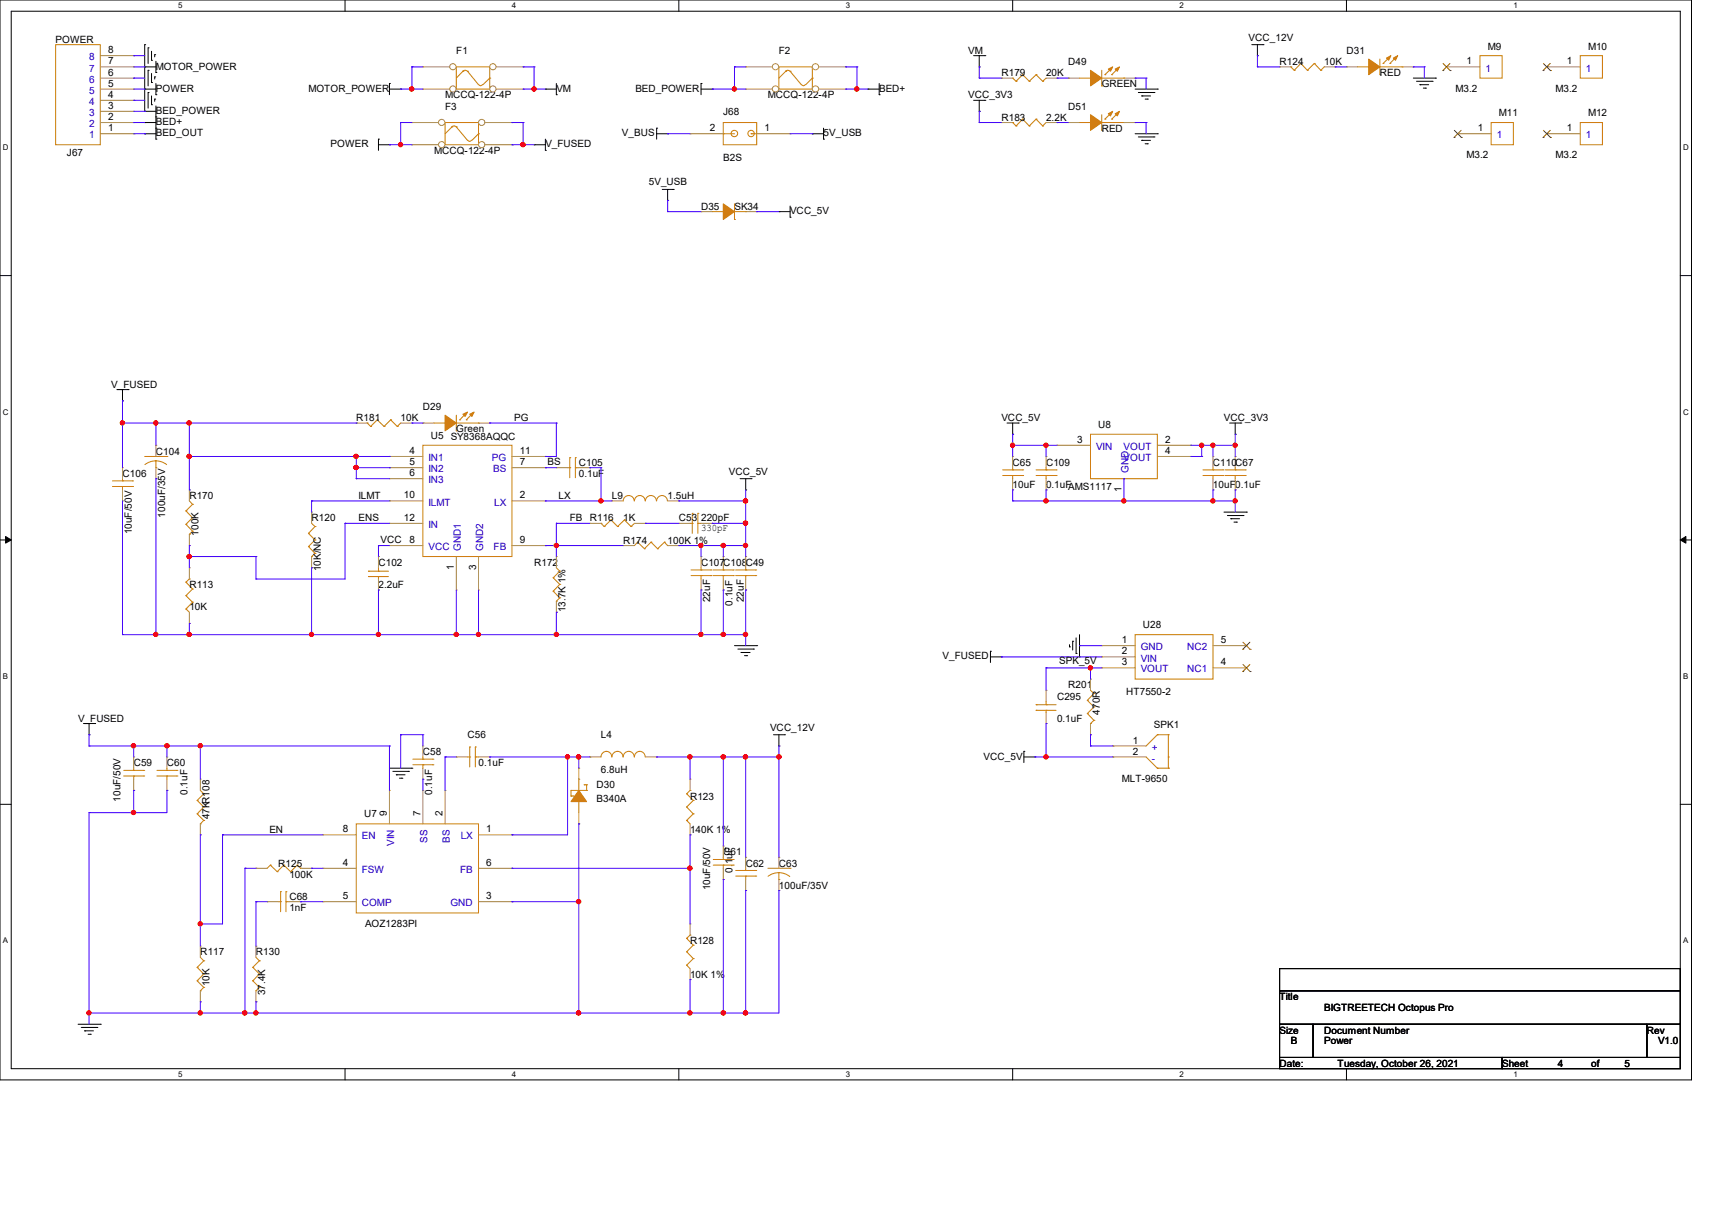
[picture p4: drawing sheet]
<svg xmlns="http://www.w3.org/2000/svg" width="297mm" height="210mm" viewBox="0 0 297 210" stroke-linecap="round" stroke-linejoin="round" font-family="sans-serif">
<path d="M0 0h293.5v187.3h-293.5zM1.9 1.9h289.6v183.4h-289.6z" fill="none" stroke="#000" stroke-width=".17"/>
<g fill="#fff">
<path d="M30.9 .2h.8v1.5h-.8z"/>
<path d="M30.9 185.5h.8v1.6h-.8z"/>
</g>
<path d="M59.9 0v1.9M59.9 185.3v2" fill="none" stroke="#000" stroke-width=".17"/>
<g fill="#fff">
<path d="M88.8 .2h.8v1.5h-.8z"/>
<path d="M88.8 185.5h.8v1.6h-.8z"/>
</g>
<path d="M117.8 0v1.9M117.8 185.3v2" fill="none" stroke="#000" stroke-width=".17"/>
<g fill="#fff">
<path d="M146.7 .2h.8v1.5h-.8z"/>
<path d="M146.7 185.5h.8v1.6h-.8z"/>
</g>
<path d="M175.7 0v1.9M175.7 185.3v2" fill="none" stroke="#000" stroke-width=".17"/>
<g fill="#fff">
<path d="M204.6 .2h.8v1.5h-.8z"/>
<path d="M204.6 185.5h.8v1.6h-.8z"/>
</g>
<path d="M233.6 0v1.9M233.6 185.3v2" fill="none" stroke="#000" stroke-width=".17"/>
<g fill="#fff">
<path d="M262.6 .2h.7v1.5h-.7z"/>
<path d="M262.6 185.5h.7v1.6h-.7z"/>
<path d="M.5 24.8h1v1.6h-1z"/>
<path d="M292 24.8h1v1.6h-1z"/>
<path d="M.5 70.7h1v1.5h-1z"/>
<path d="M292 70.7h1v1.5h-1z"/>
</g>
<path d="M0 47.8h1.9M291.5 47.8h2" fill="none" stroke="#000" stroke-width=".17"/>
<g fill="#fff">
<path d="M.5 116.5h.9v1.6h-.9z"/>
<path d="M292 116.5h.9v1.6h-.9z"/>
</g>
<path d="M0 93.6h1.9M291.5 93.6h2" fill="none" stroke="#000" stroke-width=".17"/>
<path d="M1 93l.9 .6-.9 .6zM291.5 93.6l1-.6v1.2z" fill="#000" stroke="#000" stroke-width=".17"/>
<g fill="#fff">
<path d="M.5 162.4h.9v1.5h-.9z"/>
<path d="M292 162.4h.9v1.5h-.9z"/>
</g>
<g fill="none" stroke="#000" stroke-width=".17">
<path d="M25.1 11.6h.1M25.1 15.5h.1M25.1 19.3h.1M25.1 7.7h.1M25.1 11.6h2M25.1 15.5h2M25.1 19.3h2M25.1 7.7v11.6M25.7 8.3h.1M25.7 12.2h.1M25.7 16h.1M25.7 8.3v2.7"/>
<path d="M25.7 12.2v2.7M25.7 16v2.8M26.3 10.5h.1M26.3 14.3h.1M26.3 18.2h.1M26.3 8.9v1.6M26.3 12.7v1.6M26.3 16.6v1.6M26.8 9.5h.1M26.8 13.3h.1M26.8 17.2h.1M26.8 9.5v.4"/>
<path d="M26.8 13.3v.4M26.8 17.2v.4M27.1 12.6h.1M27.1 16.4h.1M27.1 10.6v2M27.1 14.5v1.9M27.1 18.4v5.7M67.6 14.5h.1M67.6 15.5h1.9M67.6 14.5v1.9M69.5 15.5h.1M94.6 15.5h.1"/>
<path d="M94.6 15.5h1.9M96.5 16.4h.1M96.5 14.5v1.9M121.6 14.5h.1M121.6 15.5h2M121.6 14.5v1.9M123.6 15.5h.1M150.6 15.5h.1M150.6 15.5h1.9M152.5 16.4h.1M152.5 14.5v1.9M168.9 9.7h2"/>
<path d="M168.9 17.4h2M169.9 11.6h.1M169.9 19.3h.1M169.9 9.7v1.9M169.9 17.4v1.9M170.9 9.7h.1M170.9 17.4h.1M196.9 15.5h3.9M197.5 16h2.7M198.1 16.6h.1M198.1 16.6h1.5M198.7 17.2h.4"/>
<path d="M199.1 17.2h.1M200.2 16h.1M200.8 15.5h.1M217.2 7.7h1.9M218.1 9.7h.1M218.1 7.7v2M219.1 7.7h.1M245.2 13.5h3.8M245.7 14.1h2.8M246.3 14.7h.1M246.3 14.7h1.6M246.9 15.3h.4"/>
<path d="M247.3 15.3h.1M248.5 14.1h.1M249 13.5h.1M25.1 21.3h.1M25.1 23.2h.1M25.1 21.3h2M25.1 23.2h2M27.1 20.3h.1M27.1 22.2h.1M27.1 24.1h.1M65.7 24.1h.1M65.7 25.1h1.9"/>
<path d="M65.7 24.1v2M67.6 25.1h.1M92.7 25.1h.1M92.7 25.1h1.9M94.6 26.1h.1M94.6 24.1v2M113.9 22.2h.1M113.9 23.2h1.9M113.9 22.2v1.9M114.9 32.9h1.9M115.8 23.2h.1M115.8 34.8h.1"/>
<path d="M115.8 32.9v1.9M116.8 32.9h.1M135.1 36.7h.1M135.1 36.7h2M137.1 37.7h.1M137.1 35.7v2M140.9 23.2h.1M140.9 23.2h2M142.9 24.1h.1M142.9 22.2v1.9M196.9 23.2h3.9M197.5 23.7h2.7"/>
<path d="M198.1 24.3h.1M198.1 24.3h1.5M198.7 24.9h.4M199.1 24.9h.1M200.2 23.7h.1M200.8 23.2h.1M20.3 67.6h1.9M21.3 69.5h.1M21.3 67.6v1.9M22.2 67.6h.1M174.7 73.4h2M175.7 75.3h.1"/>
<path d="M175.7 73.4v1.9M176.7 73.4h.1M213.3 73.4h2M214.3 75.3h.1M214.3 73.4v1.9M215.3 73.4h.1M128.4 83h1.9M129.4 85h.1M129.4 83v2M130.3 83h.1M212.3 88.8h3.9M212.9 89.4h2.7"/>
<path d="M213.5 90h.1M213.5 90h1.6M214.1 90.6h.4M214.5 90.6h.1M215.6 89.4h.1M216.2 88.8h.1M127.4 112h3.9M128 112.6h2.7M128.6 113.2h.1M128.6 113.2h1.5M129.2 113.7h.3M129.5 113.7h.1"/>
<path d="M130.7 112.6h.1M131.3 112h.1M171.8 112.9h.1M171.8 113.9h1.9M171.8 112.9v2M173.7 113.9h.1M185.5 112.2h.1M185.5 111.8v.4M186.1 111.2h.1M186.1 111.2v1.5M186.7 113.3h.1M186.7 110.6v2.7"/>
<path d="M187.3 113.9h.1M187.3 110.1v3.8M0 139.5h1.9M14.5 125.5h1.9M15.5 127.4h.1M15.5 125.5v1.9M16.4 125.5h.1M67.6 133.2h3.9M68.2 133.8h2.7M68.7 134.4h.1M68.7 134.4h1.6M69.3 135h.4"/>
<path d="M69.7 135h.1M70.9 133.8h.1M71.5 133.2h.1M134.2 127.4h1.9M135.1 129.4h.1M135.1 127.4v2M136.1 127.4h.1M177.6 130.3h.1M177.6 131.3h1.9M177.6 130.3v1.9M179.5 131.3h.1M291.5 139.5h2"/>
<path d="M13.5 177.6h3.9M14.1 178.2h2.7M14.7 178.8h.1M14.7 178.8h1.5M15.3 179.4h.4M15.7 179.4h.1M16.8 178.2h.1M17.4 177.6h.1M222 168h69.5v3.8h-69.5zM222 171.8h69.5v5.8h-69.5zM222 177.6h5.8v5.8h-5.8zM227.8 177.6h57.9v5.8h-57.9z"/>
<path d="M285.7 177.6h5.8v5.8h-5.8zM222 183.4h38.6v1.9h-38.6zM260.6 183.4h30.9v1.9h-30.9z"/>
</g>
<g fill="none" stroke="#cc8006" stroke-width=".17">
<path d="M79.2 11.6h5.8v3.9h-5.8zM80.3 12.4l.4-.2 .4 .2M80.3 12.4h.1M80.3 12.4l-1.1 1.1M81.1 12.4h.1M81.1 12.4l1.9 2.3M83.7 14.6l-.3 .3-.3-.2M85 13.5h.1M85 13.5l-1.2 1.2M256.8 9.7h3.8v3.8h-3.8zM19.5 84.4h3.5M19.5 83.4h3.5"/>
<path d="M21.3 83.4h.1M21.3 84.4h.1M21.3 83v.4M21.3 84.4v.6M23 84.4h.1M23 83.4h.1M53.5 92.5h.1M53.5 94.8h.1M53.5 92.5l1.2 1.1M53.5 94.8l1.2 1.2M54.1 96.5h.1M54.1 90.8l.6 .5"/>
<path d="M54.7 91.3h.1M54.7 93.6h.1M54.7 96h.1M54.7 91.3l-1.2 1.2M54.7 93.6l-1.2 1.2M54.7 96l-.6 .5M104.3 90.8h.1M104.3 90.8l.5 .5M104.8 91.3h.1M106 90.2h.1M106 90.2l1.1 1.1M106 90.2l-1.2 1.1"/>
<path d="M107.1 91.3h.1M108.3 90.2h.1M108.3 90.2l1.2 1.1M108.3 90.2l-1.2 1.1M109.5 91.3h.1M110.1 90.8l-.6 .5M119.9 99.8h3.5M119.9 98.8h3.5M121.6 98.8h.1M121.6 99.8h.1M121.6 98.5v.3M121.6 99.8v.6"/>
<path d="M123.4 99.8h.1M123.4 98.8h.1M123.7 99.8h3.5M123.7 98.8h3.5M125.5 98.8h.1M125.5 99.8h.1M125.5 98.5v.3M125.5 99.8v.6M127.2 99.8h.1M127.2 98.8h.1M46.9 150h.1M46.9 150l-.5 .6"/>
<path d="M46.9 150l1.2 1.2M48.1 151.2h.1M49.2 150h.1M49.2 150l-1.1 1.2M49.2 150l1.2 1.2M50.4 151.2h.1M51.6 150h.1M51.6 150l-1.2 1.2M51.6 150l.6 .6M52.2 150.6h.1M123.7 150h3.5M123.7 149.1h3.5"/>
<path d="M125.5 149.1h.1M125.5 150h.1M125.5 148.7v.4M125.5 150v.6M127.2 150h.1M127.2 149.1h.1M127.6 151.9h3.5M127.6 151h3.5M129.4 151h.1M129.4 151.9h.1M129.4 150.6v.4M129.4 151.9v.6"/>
<path d="M131.1 151.9h.1M131.1 151h.1M133.2 150.6h3.9M135.1 152.5h.1M135.1 151.3l1.2 .3 .7 .4M135.1 151.3l-.8 .1-1.1 .6M135.1 151.3v1.2M137.1 150.6h.1"/>
</g>
<g fill="none" stroke="#a84" stroke-width=".17">
<path d="M251 11.6h.1M251 11.6h5.8M21.3 81.1h.1M21.3 86.9h.1M21.3 81.1v1.9M21.3 85v1.9M54.1 88.8h.1M54.1 98.5h.1M54.1 88.8v2M54.1 96.5v2M102.3 90.8h.1M102.3 90.8h2"/>
<path d="M110.1 90.8h1.9M112 90.8h.1M121.6 96.5h.1M121.6 96.5v2M125.5 96.5h.1M125.5 96.5v2M121.6 102.3h.1M121.6 100.4v1.9M125.5 102.3h.1M125.5 100.4v1.9M44.4 150.6h.1M44.4 150.6h2"/>
<path d="M52.2 150.6h1.9M54.1 150.6h.1M125.5 146.7h.1M125.5 152.5h.1M125.5 146.7v2M125.5 150.6v1.9M129.4 148.7h.1M129.4 154.4h.1M129.4 148.7v1.9M129.4 152.5v1.9M135.1 148.7h.1M135.1 154.4h.1"/>
<path d="M135.1 148.7v1.9M135.1 152.5v1.9"/>
</g>
<path d="M250.3 12.2h.1M250.4 11l1.2 1.2M251.5 11l-1.2 1.2M251.6 12.2h.1" fill="none" stroke="#804000" stroke-width=".17"/>
<circle cx="78.6" cy="11.6" r=".54" fill="#fff" stroke="#a84" stroke-width=".17"/>
<path d="M73.4 11.6h.1M73.4 11.6h4.6" fill="none" stroke="#a84" stroke-width=".17"/>
<circle cx="85.5" cy="11.6" r=".54" fill="#fff" stroke="#a84" stroke-width=".17"/>
<path d="M86.1 11.6h4.7M90.8 11.6h.1" fill="none" stroke="#a84" stroke-width=".17"/>
<circle cx="78.6" cy="15.4" r=".54" fill="#fff" stroke="#a84" stroke-width=".17"/>
<path d="M73.4 15.5h.1M73.4 15.5h4.6" fill="none" stroke="#a84" stroke-width=".17"/>
<circle cx="85.5" cy="15.4" r=".54" fill="#fff" stroke="#a84" stroke-width=".17"/>
<g fill="none" stroke="#a84" stroke-width=".17">
<path d="M86.1 15.5h4.7M90.8 15.5h.1M173.7 21.3h.1M173.7 21.3h2M181.5 21.3h1.9M183.4 21.3h.1M185.3 21.3h.1M185.3 21.3h2M195 21.3h1.9M196.9 21.3h.1M27.1 77.2h.1M27.1 77.2v2"/>
<path d="M214.3 79.2h.1M214.3 79.2v1.9M27.1 83h.1M27.1 81.1v1.9M96.5 81.1h.1M96.5 81.1h2M100.4 81.1h1.9M102.3 81.1h.1M214.3 85h.1M214.3 83v2M23.2 131.3h.1M23.2 137.1h.1"/>
<path d="M23.2 131.3v1.9M23.2 135.1v2M29 131.3h.1M29 137.1h.1M29 131.3v1.9M29 135.1v2M34.8 164.1h.1M34.8 173.7h.1M34.8 164.1v1.9M34.8 171.8v1.9"/>
</g>
<g fill="none" stroke="#cc8006" stroke-width=".17">
<path d="M191.1 19.9v2.7M192.9 19.5l-1.2 1.2M194 19.5l-1.1 1.2M77.2 21.3h5.8v3.8h-5.8zM78.4 22l.4-.2 .4 .2M78.4 22h.1M78.4 22l-1.2 1.2M79.2 22h.1M79.2 22l1.9 2.3M81.8 24.3l-.3 .2-.3-.2M83 23.2h.1M83 23.2l-1.1 1.1"/>
<path d="M175.7 21.3h.1M175.7 21.3l.6 .5M176.3 21.8h.1M177.4 20.7h.1M177.4 20.7l1.2 1.1M177.4 20.7l-1.1 1.1M178.6 21.8h.1M179.7 20.7h.1M179.7 20.7l1.2 1.1M179.7 20.7l-1.1 1.1M180.9 21.8h.1M181.5 21.3l-.6 .5"/>
<path d="M187.3 21.3h1.9M189.2 21.3h.1M191.1 22.6h.1M191.1 21.3h3.9M191.7 20.7h.1M192.9 20.7h.1M195 21.3h.1M25.1 79.2h3.9M27.1 79.9l1.1 .3 .7 .4M27.1 79.9l-.9 .1-1.1 .6M27.1 79.9v1.2M29 79.2h.1"/>
<path d="M98.8 79.4h.1M98.8 79.4v3.4M99.8 79.4h.1M99.8 79.4v3.4M27.1 81.1h.1M98.5 81.1h.3M98.8 81.1h.1M99.8 81.1h.1M99.8 81.1h.6M212.6 82.5h3.4M212.6 81.5h3.4M214.3 81.5h.1"/>
<path d="M214.3 82.5h.1M214.3 81.1v.4M214.3 82.5v.5M216 82.5h.1M216 81.5h.1M21.5 134.6h3.4M21.5 133.6h3.4M23.2 133.6h.1M23.2 134.6h.1M23.2 133.2v.4M23.2 134.6v.5M24.9 134.6h.1"/>
<path d="M24.9 133.6h.1M27.2 134.6h3.5M27.2 133.6h3.5M29 133.6h.1M29 134.6h.1M29 133.2v.4M29 134.6v.5M30.7 134.6h.1M30.7 133.6h.1M34.2 167.8h.1M34.2 170.1h.1M34.2 167.8l1.1 1.1"/>
<path d="M34.2 170.1l1.1 1.1M34.8 171.8h.1M34.8 166l.5 .6M35.3 166.6h.1M35.3 168.9h.1M35.3 171.2h.1M35.3 166.6l-1.1 1.2M35.3 168.9l-1.1 1.2M35.3 171.2l-.5 .6"/>
</g>
<g fill="#cc8006" stroke="#cc8006" stroke-width=".17">
<path d="M189.2 19.9l1.9 1.4-1.9 1.3z" fill-rule="evenodd"/>
<path d="M193.5 19.7l.7-.4-.4 .8z" fill-rule="evenodd"/>
<path d="M192.3 19.7l.7-.4-.3 .8z" fill-rule="evenodd"/>
</g>
<circle cx="76.6" cy="21.2" r=".54" fill="#fff" stroke="#a84" stroke-width=".17"/>
<path d="M71.5 21.3h.1M71.5 21.3h4.6" fill="none" stroke="#a84" stroke-width=".17"/>
<circle cx="83.6" cy="21.2" r=".54" fill="#fff" stroke="#a84" stroke-width=".17"/>
<path d="M84.2 21.3h4.6M88.8 21.3h.1" fill="none" stroke="#a84" stroke-width=".17"/>
<circle cx="76.6" cy="25.1" r=".54" fill="#fff" stroke="#a84" stroke-width=".17"/>
<path d="M71.5 25.1h.1M71.5 25.1h4.6" fill="none" stroke="#a84" stroke-width=".17"/>
<circle cx="83.6" cy="25.1" r=".54" fill="#fff" stroke="#a84" stroke-width=".17"/>
<g fill="none" stroke="#a84" stroke-width=".17">
<path d="M17.4 19.3h5.8M17.4 17.4h5.8M17.4 15.5h5.8M17.4 13.5h5.8M17.4 11.6h5.8M17.4 9.7h5.8M23.2 19.3h.1M23.2 17.4h.1M23.2 15.5h.1M23.2 13.5h.1M23.2 11.6h.1M23.2 9.7h.1"/>
<path d="M173.7 13.5h.1M173.7 13.5h2M181.5 13.5h1.9M183.4 13.5h.1M185.3 13.5h.1M185.3 13.5h2M195 13.5h1.9M196.9 13.5h.1M222 11.6h.1M222 11.6h1.9M229.7 11.6h1.9M231.6 11.6h.1"/>
<path d="M233.6 11.6h.1M233.6 11.6h1.9M243.2 11.6h2M245.2 11.6h.1M268.4 11.6h.1M268.4 11.6h5.8M17.4 23.2h5.8M17.4 21.3h5.8M23.2 23.2h.1M23.2 21.3h.1M84.2 25.1h4.6M88.8 25.1h.1"/>
<path d="M119.7 23.2h.1M119.7 23.2h5.8M121.6 36.7h.1M121.6 36.7h2M129.4 36.7h1.9M131.3 36.7h.1M131.3 23.2h5.8M137.1 23.2h.1M252.9 23.2h.1M252.9 23.2h5.8M268.4 23.2h.1M268.4 23.2h5.8"/>
<path d="M61.8 73.4h.1M61.8 73.4h1.9M67.6 79.2h.1M67.6 79.2h5.8M69.5 73.4h2M71.5 73.4h.1M73.4 73.4h.1M73.4 73.4h1.9M83 73.4h2M85 73.4h.1M88.8 79.2h5.8M94.6 79.2h.1"/>
<path d="M175.7 79.2h.1M175.7 79.2v1.9M181.5 79.2h.1M181.5 79.2v1.9M210.4 79.2h.1M210.4 79.2v1.9M32.9 85h.1M32.9 94.6h.1M32.9 98.5h.1M32.9 85v1.9M32.9 92.7v1.9M32.9 98.5v1.9"/>
<path d="M65.7 96.5h.1M65.7 96.5v2M67.6 94.6h.1M67.6 81.1h.1M67.6 83h.1M67.6 86.9h.1M67.6 90.8h.1M67.6 94.6h5.8M67.6 81.1h5.8M67.6 83h5.8M67.6 86.9h5.8M67.6 90.8h5.8"/>
<path d="M79.2 96.5v5.8M83 96.5v5.8M88.8 94.6h5.8M88.8 81.1h5.8M88.8 86.9h5.8M94.6 81.1h.1M94.6 86.9h.1M94.6 94.6h.1M106.2 86.9h.1M106.2 86.9h1.9M108.1 94.6h.1M108.1 94.6h2"/>
<path d="M115.8 94.6h2M115.8 86.9h2M117.8 94.6h.1M117.8 90.8h.1M117.8 86.9h.1M117.8 90.8h1.9M121.6 90.8h2M123.6 90.8h.1M129.4 96.5h.1M129.4 96.5v2M175.7 85h.1M175.7 83v2"/>
<path d="M181.5 85h.1M181.5 83v2M210.4 85h.1M210.4 83v2M32.9 108.1h.1M32.9 106.2v1.9M65.7 102.3h.1M65.7 100.4v1.9M79.2 102.3h.1M83 102.3h.1M129.4 102.3h.1M129.4 100.4v1.9"/>
<path d="M181.5 119.7h.1M181.5 119.7v1.9M189.2 117.8h.1M189.2 117.8v1.9M191.1 112h.1M191.1 113.9h.1M191.1 115.8h.1M191.1 112h5.8M191.1 113.9h5.8M191.1 115.8h5.8M210.4 112h5.8M210.4 115.8h5.8"/>
<path d="M216.2 115.8h.1M216.2 112h.1M34.8 135.1h.1M34.8 135.1v2M67.6 137.1h.1M67.6 137.1v5.8M73.4 129.4h.1M73.4 135.1h.1M73.4 137.1h.1M73.4 129.4v1.9M73.4 133.2v1.9M73.4 137.1v5.8"/>
<path d="M77.2 137.1h.1M77.2 137.1v5.8M79.2 131.3h.1M79.2 131.3h1.9M83 131.3h2M85 131.3h.1M100.4 133.2h.1M100.4 133.2v1.9M102.3 131.3h.1M102.3 131.3h2M112 131.3h1.9M113.9 131.3h.1"/>
<path d="M181.5 125.5h.1M181.5 123.6v1.9M189.2 127.4h.1M189.2 125.5v1.9M193 129.4h.1M193 131.3h.1M193 129.4h5.8M193 131.3h5.8M34.8 144.8h.1M34.8 142.9v1.9M56 150.6h.1M56 156.4h.1"/>
<path d="M56 144.8h.1M56 144.8h5.8M56 156.4h5.8M56 150.6h5.8M83 144.8h5.8M83 156.4h5.8M83 150.6h5.8M88.8 144.8h.1M88.8 156.4h.1M88.8 150.6h.1M100.4 142.9h.1M100.4 140.9v2"/>
<path d="M44.4 164.1h.1M44.4 173.7h.1M44.4 164.1v1.9M44.4 171.8v1.9"/>
</g>
<g fill="none" stroke="#cc8006" stroke-width=".17">
<path d="M9.7 7.7h7.7v17.4h-7.7zM135.1 11.6h5.8v3.9h-5.8zM136.3 12.3l.4-.1 .4 .2M136.3 12.4h.1M136.3 12.4l-1.2 1.1M137.1 12.4h.1M137.1 12.4l1.9 2.3M139.7 14.6l-.3 .3-.3-.2M140.9 13.5h.1M140.9 13.5l-1.1 1.2M175.7 13.5h.1M175.7 13.5l.6 .6"/>
<path d="M176.3 14.1h.1M177.4 13h.1M177.4 13l1.2 1.1M177.4 13l-1.1 1.1M178.6 14.1h.1M179.7 13h.1M179.7 13l1.2 1.1M179.7 13l-1.1 1.1M180.9 14.1h.1M181.5 13.5l-.6 .6M187.3 13.5h1.9M189.2 13.5h.1"/>
<path d="M191.1 14.9h.1M191.1 12.2v2.7M191.1 13.5h3.9M191.7 13h.1M192.9 13h.1M192.9 11.8l-1.2 1.2M194 11.8l-1.1 1.2M195 13.5h.1M223.9 11.6h.1M223.9 11.6l.6 .6M224.5 12.2h.1M225.7 11h.1"/>
<path d="M225.7 11l1.1 1.2M225.7 11l-1.2 1.2M226.8 12.2h.1M228 11h.1M228 11l1.2 1.2M228 11l-1.2 1.2M229.2 12.2h.1M229.7 11.6l-.5 .6M235.5 11.6h1.9M237.4 11.6h.1M239.4 13h.1M239.4 10.2v2.8"/>
<path d="M239.4 11.6h3.8M239.9 11h.1M241.1 11h.1M241.1 9.9l-1.2 1.1M242.3 9.9l-1.2 1.1M243.2 11.6h.1M274.2 9.7h3.8v3.8h-3.8zM123.6 36.7h1.9M125.5 21.3h5.8v3.8h-5.8zM125.5 23.2h.1M125.5 36.7h.1M125.5 23.2h1.9"/>
<path d="M127.4 38.1h.1M127.4 35.3v2.8M127.4 36.7h2M129.4 36.7h.1M130.3 23.2h.1M130.3 23.2h1M258.7 21.3h3.9v3.8h-3.9zM274.2 21.3h3.8v3.8h-3.8zM63.7 73.4h.1M63.7 73.4l.6 .6M64.3 74h.1M65.4 72.8h.1"/>
<path d="M65.4 72.8l1.2 1.2M65.4 72.8l-1.1 1.2M66.6 74h.1M67.8 72.8h.1M67.8 72.8l1.1 1.2M67.8 72.8l-1.2 1.2M68.9 74h.1M69.5 73.4l-.6 .6M73.4 77.2h15.4v19.3h-15.4zM75.3 73.4h1.9M77.2 73.4h.1M79.2 74.7h.1"/>
<path d="M79.2 72v2.7M79.2 73.4h3.8M79.8 72.8h.1M80.9 72.8h.1M80.9 71.6l-1.1 1.2M82 71.6l-1.1 1.2M83 73.4h.1M32.3 88.6h.1M32.3 90.9h.1M32.3 88.6l1.1 1.2M32.3 90.9l1.1 1.2M32.9 92.7h.1"/>
<path d="M32.9 86.9l.5 .6M33.4 87.5h.1M33.4 89.8h.1M33.4 92.1h.1M33.4 87.5l-1.1 1.1M33.4 89.8l-1.1 1.1M33.4 92.1l-.5 .6M63.9 99.1h.1M63.9 100h.1M63.9 99.1h3.5M63.9 100h3.5M65.7 100h.1"/>
<path d="M65.7 99.1h.1M65.7 98.5v.6M65.7 100v.4M108.1 86.9a.95 .95 0 0 1 1-1 .95 .95 0 0 1 .9 1M110.1 86.9a.93 .93 0 0 1 .9-1 .93 .93 0 0 1 .9 1M110.6 94h.1M110.6 94l-.5 .6M110.6 94l1.2 1.2M111.8 95.2h.1M112 86.9a.95 .95 0 0 1 .9-1 .95 .95 0 0 1 1 1M112.9 94h.1M112.9 94l-1.1 1.2"/>
<path d="M112.9 94l1.2 1.2M113.9 86.9a.93 .93 0 0 1 1-1 .93 .93 0 0 1 .9 1M114.1 95.2h.1M115.3 94h.1M115.3 94l-1.2 1.2M115.3 94l.5 .6M115.8 94.6h.1M119.7 90.8h.4M120.1 90.8h.1M120.1 89h.1M120.1 89v3.5M121.1 89h.1"/>
<path d="M121.1 90.8h.1M121.1 90.8h.5M121.1 89v3.5M127.6 99.8h3.5M127.6 98.8h3.5M129.4 98.8h.1M129.4 99.8h.1M129.4 98.5v.3M129.4 99.8v.6M131.1 99.8h.1M131.1 98.8h.1M173.9 82.5h3.5"/>
<path d="M173.9 81.5h3.5M175.7 81.5h.1M175.7 82.5h.1M175.7 81.1v.4M175.7 82.5v.5M177.4 82.5h.1M177.4 81.5h.1M179.7 82.5h3.5M179.7 81.5h3.5M181.5 81.5h.1M181.5 82.5h.1M181.5 81.1v.4"/>
<path d="M181.5 82.5v.5M183.2 82.5h.1M183.2 81.5h.1M208.7 82.5h3.5M208.7 81.5h3.5M210.4 81.5h.1M210.4 82.5h.1M210.4 81.1v.4M210.4 82.5v.5M212.2 82.5h.1M212.2 81.5h.1M32.3 105.6h.1"/>
<path d="M32.3 103.3h.1M32.3 101h.1M32.3 105.6l.6 .6M32.3 103.3l1.1 1.1M32.3 101l1.1 1.2M32.9 100.4h.1M32.9 100.4l-.6 .6M33.4 104.4h.1M33.4 102.2h.1M33.4 104.4l-1.1 1.2M33.4 102.2l-1.1 1.1M189.2 119.7l.6 .6"/>
<path d="M196.9 110.1h13.5v7.7h-13.5zM34.2 138.8h.1M34.2 138.8l1.1 1.2M34.8 137.1l.5 .6M35.3 137.7h.1M35.3 140h.1M35.3 137.7l-1.1 1.1M35.3 140l-1.1 1.1M71.6 132.6h3.5M71.6 131.7h3.5M73.4 131.7h.1M73.4 132.6h.1"/>
<path d="M73.4 131.3v.4M73.4 132.6v.6M75.1 132.6h.1M75.1 131.7h.1M81.1 131.3h.4M81.5 131.3h.1M81.5 129.5h.1M81.5 129.5v3.5M82.5 129.5h.1M82.5 131.3h.1M82.5 131.3h.5M82.5 129.5v3.5"/>
<path d="M99.1 138h.1M99.1 138h.3M99.4 138h.1M100.4 139h.1M100.4 135.1h.1M100.4 135.1v2M100.4 139v1.9M101.3 136.1h.1M101.3 136.1h.5M101.8 137.1h.1M101.8 136.1h.1M101.8 137.1h-2.7v.9"/>
<path d="M101.8 136.1v1M106.1 131.3a.93 .93 0 0 0-.9-1 .93 .93 0 0 0-.9 1M108.1 131.3a.95 .95 0 0 0-1-1 .95 .95 0 0 0-.9 1M110 131.3a.95 .95 0 0 0-.9-1 .95 .95 0 0 0-1 1M111.9 131.3a.93 .93 0 0 0-.9-1 .93 .93 0 0 0-.9 1M179.7 122.2h.1M179.7 123.2h.1M179.7 122.2h3.5M179.7 123.2h3.5M181.5 123.2h.1M181.5 122.2h.1M181.5 121.6v.6"/>
<path d="M181.5 123.2v.4M188.6 121.5h.1M188.6 123.7h.1M188.6 121.5l1.2 1.1M188.6 123.7l1.2 1.2M189.2 125.5h.1M189.8 120.3h.1M189.8 122.6h.1M189.8 124.9h.1M189.8 120.3l-1.2 1.2M189.8 122.6l-1.2 1.1M189.8 124.9l-.6 .6"/>
<path d="M198.8 131.3l2 1.9M200.8 127.4h.1M200.8 133.2h.1M200.8 127.4l-2 2M200.8 127.4h1.9M200.8 133.2h1.9M202.7 127.4h.1M202.7 131.3h.1M202.7 133.2h.1M202.7 127.4v5.8M34.2 141.1h.1M34.2 141.1l1.1 1.2"/>
<path d="M34.8 142.9h.1M35.3 142.3h.1M35.3 142.3l-.5 .6M61.8 142.9h21.2v15.4h-21.2zM43.9 167.8h.1M43.9 170.1h.1M43.9 167.8l1.1 1.1M43.9 170.1l1.1 1.1M44.4 171.8h.1M44.4 166l.6 .6M45 166.6h.1M45 168.9h.1"/>
<path d="M45 171.2h.1M45 166.6l-1.1 1.2M45 168.9l-1.1 1.2M45 171.2l-.6 .6"/>
<circle cx="127.4" cy="23.2" r=".56"/>
<circle cx="130.3" cy="23.2" r=".55"/>
</g>
<g fill="#cc8006" stroke="#cc8006" stroke-width=".17">
<path d="M77.2 72l2 1.4-2 1.3z" fill-rule="evenodd"/>
<path d="M81.5 71.8l.8-.3-.4 .7z" fill-rule="evenodd"/>
<path d="M80.3 71.8l.8-.3-.4 .7z" fill-rule="evenodd"/>
<path d="M100.4 137.1l1.4 1.9h-2.7z" fill-rule="evenodd"/>
<path d="M125.5 35.3l1.9 1.4-1.9 1.4z" fill-rule="evenodd"/>
<path d="M237.4 10.2l2 1.4-2 1.4z" fill-rule="evenodd"/>
<path d="M241.7 10.1l.8-.4-.4 .8z" fill-rule="evenodd"/>
<path d="M240.5 10.1l.8-.4-.4 .8z" fill-rule="evenodd"/>
<path d="M189.2 12.2l1.9 1.3-1.9 1.4z" fill-rule="evenodd"/>
<path d="M193.5 12l.7-.4-.4 .8z" fill-rule="evenodd"/>
<path d="M192.3 12l.7-.4-.3 .8z" fill-rule="evenodd"/>
</g>
<g fill="none" stroke="#804000" stroke-width=".17">
<path d="M267.7 12.2h.1M267.8 11l1.2 1.2M268.9 11l-1.2 1.2M269 12.2h.1M252.3 23.8h.1M252.3 22.6l1.2 1.2M253.5 22.6l-1.2 1.2M253.5 23.8h.1M267.7 23.8h.1M267.8 22.6l1.2 1.2M268.9 22.6l-1.2 1.2M269 23.8h.1"/>
<path d="M215.6 116.5h.1M215.6 112.6h.1M215.6 115.2l1.3 1.3M215.6 111.4l1.3 1.2M216.8 115.2l-1.2 1.3M216.8 111.4l-1.2 1.2M216.9 116.5h.1M216.9 112.6h.1"/>
</g>
<circle cx="134.5" cy="11.6" r=".54" fill="#fff" stroke="#a84" stroke-width=".17"/>
<path d="M129.4 11.6h.1M129.4 11.6h4.6" fill="none" stroke="#a84" stroke-width=".17"/>
<circle cx="141.5" cy="11.6" r=".54" fill="#fff" stroke="#a84" stroke-width=".17"/>
<path d="M142.1 11.6h4.6M146.7 11.6h.1" fill="none" stroke="#a84" stroke-width=".17"/>
<circle cx="134.5" cy="15.4" r=".54" fill="#fff" stroke="#a84" stroke-width=".17"/>
<path d="M129.4 15.5h.1M129.4 15.5h4.6" fill="none" stroke="#a84" stroke-width=".17"/>
<circle cx="141.5" cy="15.4" r=".54" fill="#fff" stroke="#a84" stroke-width=".17"/>
<g fill="none" stroke="#a84" stroke-width=".17">
<path d="M142.1 15.5h4.6M146.7 15.5h.1M183.4 77.2h.1M183.4 77.2h5.8M200.8 77.2h5.8M200.8 79.2h5.8M206.6 77.2h.1M206.6 79.2h.1M96.5 96.5h.1M96.5 96.5v2M195 83h.1M96.5 106.2h.1"/>
<path d="M96.5 104.3v1.9M119.7 135.1h.1M119.7 135.1v2M46.4 156.4h.1M46.4 156.4h1.9M50.2 156.4h2M52.2 156.4h.1M119.7 144.8h.1M119.7 142.9v1.9M119.7 169.9h.1M119.7 160.2h.1M119.7 160.2v2"/>
<path d="M119.7 168v1.9"/>
</g>
<g fill="none" stroke="#cc8006" stroke-width=".17">
<path d="M189.2 75.3h11.6v7.7h-11.6zM96.5 98.5l.6 .6M97.1 99.1h.1M97.1 99.1l-1.1 1.1M96 100.2h.1M96 102.5h.1M96 100.2l1.1 1.1M96 102.5l1.1 1.2M96.5 104.3h.1M97.1 101.3h.1M97.1 103.7h.1M97.1 101.3l-1.1 1.2"/>
<path d="M97.1 103.7l-.6 .6M119.1 140h.1M119.1 137.7h.1M119.1 140l1.2 1.1M119.1 137.7l1.2 1.1M119.7 137.1h.1M119.7 137.1l-.6 .6M120.3 138.8h.1M120.3 138.8l-1.2 1.2M48.3 156.4h.4M48.7 156.4h.1M48.7 154.6h.1"/>
<path d="M48.7 154.6v3.5M49.6 154.6h.1M49.6 156.4h.1M49.6 156.4h.6M49.6 154.6v3.5M119.1 142.3h.1M119.1 142.3l.6 .6M120.3 141.1h.1M120.3 141.1l-1.2 1.2M119.1 167.4h.1M119.1 165.1h.1M119.1 162.7h.1"/>
<path d="M119.1 167.4l.6 .6M119.1 165.1l1.2 1.1M119.1 162.7l1.2 1.2M119.7 162.2h.1M119.7 162.2l-.6 .5M120.3 166.2h.1M120.3 163.9h.1M120.3 166.2l-1.2 1.2M120.3 163.9l-1.2 1.2"/>
</g>
<g fill="none" stroke="#4200ff" stroke-width=".17">
<path d="M23.2 9.7h.1M23.2 13.5h.1M23.2 17.4h.1M23.2 15.5h1.9M23.2 11.6h1.9M23.2 9.7h1.9M23.2 13.5h1.9M23.2 17.4h1.9M23.2 19.3h1.9M25.1 11.6h.1M25.1 15.5h.1M25.1 19.3h.1"/>
<path d="M69.5 15.5h.1M69.5 15.5h3.9M71.5 11.6h.1M71.5 15.5h.1M71.5 11.6h1.9M71.5 11.6v3.9M90.8 15.5h.1M90.8 11.6h.1M90.8 15.5h3.8M90.8 11.6h1.9M92.7 11.6h.1M92.7 15.5h.1"/>
<path d="M92.7 11.6v3.9M123.6 15.5h.1M123.6 15.5h5.8M127.4 11.6h.1M127.4 15.5h.1M127.4 11.6h2M127.4 11.6v3.9M146.7 11.6h.1M146.7 15.5h.1M146.7 15.5h3.9M146.7 11.6h2M148.7 11.6h.1"/>
<path d="M148.7 15.5h.1M148.7 11.6v3.9M169.9 11.6h.1M169.9 13.5h.1M169.9 19.3h.1M169.9 13.5h3.8M169.9 11.6v1.9M169.9 19.3v2M183.4 13.5h.1M183.4 13.5h1.9M196.9 13.5h.1M196.9 13.5h1.9"/>
<path d="M198.8 13.5h.1M198.8 13.5v2M218.1 11.6h.1M218.1 9.7h.1M218.1 11.6h3.9M218.1 9.7v1.9M231.6 11.6h.1M231.6 11.6h2M245.2 11.6h.1M245.2 11.6h1.9M247.1 11.6h.1M247.1 11.6v1.9"/>
<path d="M23.2 21.3h.1M23.2 21.3h1.9M23.2 23.2h1.9M25.1 23.2h.1M67.6 25.1h.1M67.6 25.1h3.9M69.5 21.3h.1M69.5 25.1h.1M69.5 21.3h2M69.5 21.3v3.8M88.8 21.3h.1M88.8 25.1h.1"/>
<path d="M88.8 21.3h2M88.8 25.1h3.9M90.8 21.3h.1M90.8 25.1h.1M90.8 21.3v3.8M115.8 23.2h.1M115.8 36.7h.1M115.8 34.8h.1M115.8 23.2h3.9M115.8 36.7h5.8M115.8 34.8v1.9M131.3 36.7h.1"/>
<path d="M131.3 36.7h3.8M137.1 23.2h3.8M140.9 23.2h.1M169.9 21.3h.1M169.9 21.3h3.8M183.4 21.3h.1M183.4 21.3h1.9M196.9 21.3h.1M196.9 21.3h1.9M198.8 21.3h.1M198.8 21.3v1.9M21.3 69.5h.1"/>
<path d="M21.3 73.4h.1M21.3 69.5v11.6M21.3 73.4h40.5M27.1 73.4h.1M27.1 73.4v3.8M32.9 73.4h.1M32.9 73.4v11.6M32.9 79.2h34.7M61.8 79.2h.1M61.8 73.4h.1M61.8 79.2v3.8M67.6 79.2h.1"/>
<path d="M71.5 73.4h.1M71.5 73.4h1.9M85 73.4h.1M85 73.4h11.5M94.6 79.2h.1M96.5 73.4h.1M96.5 73.4v5.8h-1.9M175.7 75.3h.1M175.7 77.2h.1M175.7 75.3v3.9M175.7 77.2h7.7M181.5 77.2h.1"/>
<path d="M181.5 77.2v2M206.6 79.2h1.9M206.6 77.2h7.7M208.5 77.2h.1M208.5 79.2h.1M208.5 77.2v2M210.4 77.2h.1M210.4 77.2v2M214.3 75.3h.1M214.3 77.2h.1M214.3 75.3v3.9M21.3 86.9v23.2"/>
<path d="M27.1 83h.1M27.1 83v27.1M32.9 94.6h.1M32.9 96.5h.1M32.9 85h.1M32.9 94.6v3.9M32.9 96.5h11.5M44.4 96.5h.1M44.4 96.5v3.9M54.1 86.9h.1M54.1 98.5h.1M54.1 86.9h13.5"/>
<path d="M54.1 86.9v1.9M54.1 98.5v11.6M59.9 90.8h.1M59.9 90.8v9.6h-15.5M59.9 90.8h7.7M61.8 83h.1M61.8 81.1h.1M61.8 81.1h5.8M61.8 83h5.8M65.7 94.6h.1M65.7 94.6v1.9M65.7 94.6h1.9"/>
<path d="M67.6 81.1h.1M94.6 81.1h.1M94.6 86.9h.1M94.6 94.6h.1M94.6 86.9h11.6M94.6 94.6h13.5M94.6 81.1h1.9M96.5 94.6h.1M96.5 90.8h.1M96.5 90.8h5.8M96.5 90.8v5.7M102.3 81.1h.1"/>
<path d="M102.3 81.1h2M104.3 81.1h.1M104.3 86.9h.1M104.3 81.1v5.8M112 90.8h.1M112 90.8h5.8M117.8 86.9h.1M117.8 94.6h.1M117.8 86.9h11.6M117.8 94.6h11.6M121.6 94.6h.1M121.6 94.6v1.9"/>
<path d="M123.6 90.8h.1M123.6 90.8h5.8M125.5 94.6h.1M125.5 94.6v1.9M129.4 86.9h.1M129.4 90.8h.1M129.4 94.6h.1M129.4 85v11.5M175.7 85h.1M175.7 86.9h.1M175.7 86.9h38.6M175.7 85v1.9"/>
<path d="M181.5 85h.1M181.5 86.9h.1M181.5 85v1.9M195 83h.1M195 86.9h.1M195 83v3.9M210.4 85h.1M210.4 86.9h.1M210.4 85v1.9M214.3 85h.1M214.3 86.9h.1M214.3 85v3.8"/>
<path d="M21.3 110.1h.1M21.3 110.1h108.1M27.1 110.1h.1M32.9 108.1h.1M32.9 110.1h.1M32.9 108.1v2M44.4 100.4h.1M54.1 110.1h.1M65.7 102.3h.1M65.7 102.3v7.8M79.2 110.1h.1M79.2 102.3v7.8"/>
<path d="M83 110.1h.1M83 102.3v7.8M96.5 106.2h.1M96.5 110.1h.1M96.5 106.2v3.9M121.6 102.3h.1M121.6 110.1h.1M121.6 102.3v7.8M125.5 102.3h.1M125.5 110.1h.1M125.5 102.3v7.8M129.4 102.3h.1"/>
<path d="M129.4 110.1h.1M129.4 102.3v9.7M173.7 113.9h.1M173.7 113.9h17.4M181.5 115.8h.1M181.5 115.8v3.9M181.5 115.8h9.6M187.3 112h.1M187.3 112h3.8M189.2 115.8h.1M189.2 115.8v2M15.5 127.4h.1"/>
<path d="M15.5 129.4h.1M15.5 127.4v2M15.5 129.4h52.1M23.2 129.4h.1M23.2 137.1h.1M23.2 129.4v1.9M23.2 137.1v3.8M29 129.4h.1M29 137.1h.1M29 129.4v1.9M29 137.1v3.8h-13.5M34.8 129.4h.1"/>
<path d="M34.8 129.4v5.7M67.6 129.4h.1M67.6 129.4v7.7M69.5 127.4h.1M69.5 127.4h3.9M69.5 127.4v5.8M73.4 127.4h.1M73.4 135.1h.1M73.4 127.4v2M73.4 135.1v2M77.2 131.3h.1M77.2 131.3v5.8"/>
<path d="M77.2 131.3h2M85 131.3h.1M85 131.3h17.3M98.5 131.3h.1M98.5 131.3v13.5h-9.7M100.4 131.3h.1M100.4 131.3v1.9M113.9 131.3h.1M113.9 131.3h21.2M119.7 131.3h.1M119.7 131.3v3.8M125.5 131.3h.1"/>
<path d="M125.5 131.3v15.4M129.4 131.3h.1M129.4 131.3v17.4M135.1 129.4h.1M135.1 131.3h.1M135.1 129.4v19.3M179.5 131.3h.1M179.5 131.3h13.5M181.5 125.5h.1M181.5 131.3h.1M181.5 125.5v5.8M189.2 127.4h.1"/>
<path d="M189.2 129.4h.1M189.2 129.4h3.8M189.2 127.4v2M15.5 140.9h.1M15.5 140.9v36.7M23.2 140.9h.1M34.8 144.8h.1M34.8 144.8v19.3M38.6 144.8h.1M38.6 144.8h17.4M38.6 144.8v15.4h-3.8M42.5 150.6h.1"/>
<path d="M42.5 150.6h1.9M42.5 150.6v25.1M44.4 156.4h.1M44.4 156.4h2M44.4 156.4v7.7M52.2 156.4h.1M52.2 156.4h3.8M54.1 150.6h.1M54.1 150.6h1.9M88.8 144.8h.1M88.8 150.6h.1M88.8 156.4h.1"/>
<path d="M88.8 150.6h30.9M88.8 156.4h11.6M100.4 142.9h.1M100.4 156.4h.1M100.4 142.9v32.8M119.7 144.8h.1M119.7 150.6h.1M119.7 144.8v15.4M125.5 152.5h.1M125.5 152.5v23.2M129.4 154.4h.1M129.4 154.4v21.3"/>
<path d="M135.1 154.4h.1M135.1 154.4v21.3h-119.6M15.5 175.7h.1M34.8 160.2h.1M34.8 175.7h.1M34.8 173.7h.1M34.8 173.7v2M42.5 175.7h.1M44.4 173.7h.1M44.4 175.7h.1M44.4 173.7v2M100.4 175.7h.1"/>
<path d="M119.7 169.9h.1M119.7 175.7h.1M119.7 169.9v5.8M125.5 175.7h.1M129.4 175.7h.1"/>
</g>
<g fill="#f00" stroke="#f00" stroke-width=".17">
<circle cx="23.2" cy="129.3" r=".37"/>
<circle cx="29" cy="129.3" r=".37"/>
<circle cx="34.7" cy="129.3" r=".36"/>
<circle cx="98.4" cy="131.3" r=".36"/>
<circle cx="100.4" cy="131.3" r=".37"/>
<circle cx="119.7" cy="131.3" r=".37"/>
<circle cx="125.5" cy="131.3" r=".37"/>
<circle cx="129.3" cy="131.3" r=".37"/>
<circle cx="135.1" cy="131.3" r=".37"/>
<circle cx="15.4" cy="175.7" r=".36"/>
<circle cx="23.2" cy="140.9" r=".37"/>
<circle cx="42.5" cy="175.7" r=".37"/>
<circle cx="119.7" cy="150.6" r=".37"/>
<circle cx="125.5" cy="175.7" r=".37"/>
<circle cx="129.3" cy="175.7" r=".37"/>
<circle cx="100.4" cy="156.4" r=".37"/>
<circle cx="34.7" cy="160.2" r=".36"/>
<circle cx="100.4" cy="175.7" r=".37"/>
<circle cx="44.4" cy="175.7" r=".36"/>
<circle cx="119.7" cy="175.7" r=".37"/>
<circle cx="71.4" cy="15.4" r=".37"/>
<circle cx="92.6" cy="15.4" r=".36"/>
<circle cx="90.7" cy="25.1" r=".37"/>
<circle cx="69.5" cy="25.1" r=".36"/>
<circle cx="127.4" cy="15.4" r=".36"/>
<circle cx="148.6" cy="15.4" r=".37"/>
<circle cx="34.7" cy="175.7" r=".36"/>
<circle cx="32.8" cy="96.5" r=".37"/>
<circle cx="21.2" cy="73.3" r=".36"/>
<circle cx="54" cy="110" r=".36"/>
<circle cx="32.8" cy="110" r=".37"/>
<circle cx="65.6" cy="110" r=".36"/>
<circle cx="79.1" cy="110" r=".36"/>
<circle cx="32.8" cy="79.1" r=".37"/>
<circle cx="61.8" cy="79.1" r=".37"/>
<circle cx="27" cy="73.3" r=".36"/>
<circle cx="27" cy="110" r=".36"/>
<circle cx="104.2" cy="86.9" r=".36"/>
<circle cx="96.5" cy="94.6" r=".37"/>
<circle cx="129.3" cy="90.7" r=".37"/>
<circle cx="129.3" cy="86.9" r=".37"/>
<circle cx="121.6" cy="94.6" r=".36"/>
<circle cx="125.5" cy="94.6" r=".37"/>
<circle cx="129.3" cy="94.6" r=".37"/>
<circle cx="129.3" cy="110" r=".37"/>
<circle cx="121.6" cy="110" r=".36"/>
<circle cx="96.5" cy="110" r=".37"/>
<circle cx="125.5" cy="110" r=".37"/>
<circle cx="32.8" cy="73.3" r=".37"/>
<circle cx="61.8" cy="81.1" r=".37"/>
<circle cx="83" cy="110" r=".36"/>
<circle cx="214.3" cy="77.2" r=".36"/>
<circle cx="181.5" cy="77.2" r=".36"/>
<circle cx="175.7" cy="77.2" r=".36"/>
<circle cx="208.5" cy="77.2" r=".36"/>
<circle cx="210.4" cy="77.2" r=".36"/>
<circle cx="210.4" cy="86.9" r=".36"/>
<circle cx="214.3" cy="86.9" r=".36"/>
<circle cx="195" cy="86.9" r=".36"/>
<circle cx="181.5" cy="86.9" r=".36"/>
<circle cx="181.5" cy="131.3" r=".36"/>
<circle cx="189.2" cy="115.8" r=".36"/>
</g>
<g font-size="1.7">
<text x="9.7" y="7.4">POWER</text>
<text x="18.8" y="11.2">7</text>
<text x="18.8" y="9.2">8</text>
<text x="79.2" y="9.4">F1</text>
<text x="135.1" y="9.4">F2</text>
<text x="168" y="9.4">VM</text>
<text x="185.3" y="11.3">D49</text>
<text x="216.6" y="7">VCC_12V</text>
<text x="222" y="11.3">R124</text>
<text x="229.7" y="11.3">10K</text>
<text x="233.6" y="9.4">D31</text>
<text x="254.4" y="11.2">1</text>
<text x="258.1" y="8.6">M9</text>
<text x="271.8" y="11.2">1</text>
<text x="275.5" y="8.6">M10</text>
<text x="18.8" y="17">4</text>
<text x="18.8" y="15">5</text>
<text x="18.8" y="13.1">6</text>
<text x="27.1" y="12.1">MOTOR_POWER</text>
<text x="27.1" y="15.9">POWER</text>
<text x="53.5" y="15.9">MOTOR_POWER</text>
<text x="77.2" y="17.1">MCCQ-122-4P</text>
<text x="96.5" y="15.9">VM</text>
<text x="110.2" y="15.9">BED_POWER</text>
<text x="133.2" y="17.1">MCCQ-122-4P</text>
<text x="152.5" y="15.9">BED+</text>
<text x="168" y="17.1">VCC_3V3</text>
<text x="173.7" y="13.2">R179</text>
<text x="181.5" y="13.2">20K</text>
<text x="191.1" y="15.2">GREEN</text>
<text x="239.4" y="13.2">RED</text>
<text x="252.5" y="15.9">M3.2</text>
<text x="269.9" y="15.9">M3.2</text>
<text x="18.8" y="22.8">1</text>
<text x="18.8" y="20.8">2</text>
<text x="18.8" y="18.9">3</text>
<text x="27.1" y="19.8">BED_POWER</text>
<text x="27.1" y="21.7">BED+</text>
<text x="27.1" y="23.6">BED_OUT</text>
<text x="77.2" y="19">F3</text>
<text x="107.9" y="23.6">V_BUS</text>
<text x="123.1" y="22.8">2</text>
<text x="125.5" y="20">J68</text>
<text x="132.6" y="22.8">1</text>
<text x="142.9" y="23.6">5V_USB</text>
<text x="173.7" y="20.9">R183</text>
<text x="181.5" y="20.9">2.2K</text>
<text x="185.3" y="19">D51</text>
<text x="191.1" y="22.9">RED</text>
<text x="256.4" y="22.8">1</text>
<text x="260" y="20.2">M11</text>
<text x="271.8" y="22.8">1</text>
<text x="275.5" y="20.2">M12</text>
<text x="11.6" y="27.1">J67</text>
<text x="57.4" y="25.6">POWER</text>
<text x="75.3" y="26.7">MCCQ-122-4P</text>
<text x="94.6" y="25.6">V_FUSED</text>
<text x="125.5" y="27.9">B2S</text>
<text x="254.4" y="27.5">M3.2</text>
<text x="269.9" y="27.5">M3.2</text>
<text x="112.6" y="32.1">5V_USB</text>
<text x="121.6" y="36.4">D35</text>
<text x="127.4" y="36.4">SK34</text>
<text x="137.1" y="37.1">VCC_5V</text>
<text x="19.3" y="67.3">V_FUSED</text>
<text x="73.4" y="71.1">D29</text>
<text x="61.8" y="73.1">R181</text>
<text x="69.5" y="73.1">10K</text>
<text x="74.7" y="76.2">U5</text>
<text x="78.2" y="76.3">SY8368AQQC</text>
<text x="79.2" y="75">Green</text>
<text x="89.2" y="73">PG</text>
<text x="173.7" y="73.1">VCC_5V</text>
<text x="186.9" y="76.8">3</text>
<text x="190.5" y="74.2">U8</text>
<text x="202.1" y="76.8">2</text>
<text x="212.3" y="73.1">VCC_3V3</text>
<text x="21.3" y="82.7">C106</text>
<text x="27.1" y="78.8">C104</text>
<text x="71" y="78.7">4</text>
<text x="71" y="80.7">5</text>
<text x="71" y="82.6">6</text>
<text x="90.2" y="78.7">11</text>
<text x="90.2" y="80.7">7</text>
<text x="95" y="80.7">BS</text>
<text x="100.4" y="80.8">C105</text>
<text x="100.4" y="82.7">0.1uF</text>
<text x="126.4" y="82.3">VCC_5V</text>
<text x="175.7" y="80.8">C65</text>
<text x="181.5" y="80.8">C109</text>
<text x="202.1" y="78.7">4</text>
<text x="210.4" y="80.8">C110C67</text>
<text x="28.7" y="89.8" transform="rotate(-90 28.7 89.8)">100uF/35V</text>
<text x="32.8" y="86.6">R170</text>
<text x="62.2" y="86.5">ILMT</text>
<text x="70.1" y="86.4">10</text>
<text x="90.2" y="86.4">2</text>
<text x="96.9" y="86.5">LX</text>
<text x="106.2" y="86.6">L9</text>
<text x="115.8" y="86.6">1.5uH</text>
<text x="175.7" y="84.6">10uF</text>
<text x="181.5" y="84.6">0.1uFAMS1117</text>
<text x="194.6" y="85.3" transform="rotate(-90 194.6 85.3)">1</text>
<text x="210.4" y="84.6">10uF0.1uF</text>
<text x="22.9" y="92.7" transform="rotate(-90 22.9 92.7)">10uF/50V</text>
<text x="34.5" y="92.9" transform="rotate(-90 34.5 92.9)">100K</text>
<text x="54.1" y="90.4">R120</text>
<text x="62.2" y="90.4">ENS</text>
<text x="66" y="94.2">VCC</text>
<text x="70.1" y="90.3">12</text>
<text x="71" y="94.2">8</text>
<text x="90.2" y="94.2">9</text>
<text x="98.8" y="90.4">FB</text>
<text x="102.3" y="90.4">R116</text>
<text x="108.1" y="94.3">R174</text>
<text x="108.1" y="90.4">1K</text>
<text x="115.8" y="94.3">100K 1%</text>
<text x="117.8" y="90.4">C53 220pF</text>
<text x="121.6" y="92.2">330pF</text>
<text x="55.7" y="99.1" transform="rotate(-90 55.7 99.1)">10K/NC</text>
<text x="65.7" y="98.1">C102</text>
<text x="78.7" y="98.8" transform="rotate(-90 78.7 98.8)">1</text>
<text x="82.6" y="98.8" transform="rotate(-90 82.6 98.8)">3</text>
<text x="92.7" y="98.1">R172</text>
<text x="121.6" y="98.1">C107C108C49</text>
<text x="32.8" y="102">R113</text>
<text x="32.8" y="105.9">10K</text>
<text x="65.7" y="102">2.2uF</text>
<text x="98.1" y="106.2" transform="rotate(-90 98.1 106.2)">13.7K 1%</text>
<text x="123.2" y="104.4" transform="rotate(-90 123.2 104.4)">22uF</text>
<text x="127.1" y="105" transform="rotate(-90 127.1 105)">0.1uF</text>
<text x="129" y="104.4" transform="rotate(-90 129 104.4)">22uF</text>
<text x="194.6" y="111.5">1</text>
<text x="194.6" y="113.5">2</text>
<text x="198.3" y="109">U28</text>
<text x="211.8" y="111.5">5</text>
<text x="163.5" y="114.3">V_FUSED</text>
<text x="183.8" y="115.2">SPK_5V</text>
<text x="185.3" y="119.4">R201</text>
<text x="194.6" y="115.4">3</text>
<text x="211.8" y="115.4">4</text>
<text x="13.5" y="125.2">V_FUSED</text>
<text x="183.4" y="121.3">C295</text>
<text x="183.4" y="125.2">0.1uF</text>
<text x="190.8" y="123.9" transform="rotate(-90 190.8 123.9)">470R</text>
<text x="195.4" y="120.5">HT7550-2</text>
<text x="73.4" y="131">C58</text>
<text x="81.1" y="128.1">C56</text>
<text x="104.3" y="128.1">L4</text>
<text x="133.6" y="126.7">VCC_12V</text>
<text x="170.6" y="131.7">VCC_5V</text>
<text x="196.5" y="128.9">1</text>
<text x="196.5" y="130.8">2</text>
<text x="200.2" y="126.3">SPK1</text>
<text x="23.2" y="132.9">C59</text>
<text x="29" y="132.9">C60</text>
<text x="32.5" y="137.8" transform="rotate(-90 32.5 137.8)">0.1uF</text>
<text x="75" y="137.8" transform="rotate(-90 75 137.8)">0.1uF</text>
<text x="83" y="132.9">0.1uF</text>
<text x="103.5" y="136.7">D30</text>
<text x="104.3" y="134.1">6.8uH</text>
<text x="194.6" y="135.6">MLT-9650</text>
<text x="20.9" y="139" transform="rotate(-90 20.9 139)">10uF/50V</text>
<text x="36.4" y="142.1" transform="rotate(-90 36.4 142.1)">47KR108</text>
<text x="63.2" y="141.8">U7</text>
<text x="67.1" y="141.5" transform="rotate(-90 67.1 141.5)">9</text>
<text x="72.9" y="141.5" transform="rotate(-90 72.9 141.5)">7</text>
<text x="76.8" y="141.5" transform="rotate(-90 76.8 141.5)">2</text>
<text x="103.5" y="139.1">B340A</text>
<text x="119.7" y="138.7">R123</text>
<text x="46.7" y="144.4">EN</text>
<text x="59.5" y="144.4">8</text>
<text x="84.4" y="144.4">1</text>
<text x="119.7" y="144.5">140K 1%</text>
<text x="125.5" y="148.3">C61</text>
<text x="48.3" y="150.3">R125</text>
<text x="50.2" y="152.2">100K</text>
<text x="59.5" y="150.2">4</text>
<text x="59.5" y="156">5</text>
<text x="84.4" y="156">3</text>
<text x="84.4" y="150.2">6</text>
<text x="123.2" y="154.4" transform="rotate(-90 123.2 154.4)">10uF/50V</text>
<text x="127.1" y="151.3" transform="rotate(-90 127.1 151.3)">0.1uF</text>
<text x="129.4" y="150.3">C62</text>
<text x="135.1" y="150.3">C63</text>
<text x="135.1" y="154.1">100uF/35V</text>
<text x="50.2" y="156">C68</text>
<text x="50.2" y="158">1nF</text>
<text x="63.3" y="160.7">AOZ1283PI</text>
<text x="34.8" y="165.7">R117</text>
<text x="44.4" y="165.7">R130</text>
<text x="119.7" y="163.8">R128</text>
<text x="36.4" y="171.1" transform="rotate(-90 36.4 171.1)">10K</text>
<text x="46" y="172.6" transform="rotate(-90 46 172.6)">37.4K</text>
<text x="119.7" y="169.6">10K 1%</text>
<text x="222" y="173.4">Title</text>
<text x="222" y="179.2">Size</text>
<text x="229.7" y="175.3">BIGTREETECH Octopus Pro</text>
<text x="229.7" y="179.2">Document Number</text>
<text x="285.7" y="179.2">Rev</text>
<text x="222" y="185">Date:</text>
<text x="223.9" y="181.1">B</text>
<text x="229.7" y="181.1">Power</text>
<text x="232.1" y="185">Tuesday, October 26, 2021</text>
<text x="260.6" y="185">Sheet</text>
<text x="270.2" y="185">4</text>
<text x="276" y="185">of</text>
<text x="281.8" y="185">5</text>
<text x="287.7" y="181.1">V1.0</text>
</g>
<g font-size="1.7" fill="#00c">
<text x="15.5" y="10.5">8</text>
<text x="15.5" y="16.3">5</text>
<text x="15.5" y="14.4">6</text>
<text x="15.5" y="12.4">7</text>
<text x="257.7" y="12.4">1</text>
<text x="275.1" y="12.4">1</text>
<text x="15.5" y="22.1">2</text>
<text x="15.5" y="20.1">3</text>
<text x="15.5" y="18.2">4</text>
<text x="15.5" y="24">1</text>
<text x="259.7" y="24">1</text>
<text x="275.1" y="24">1</text>
<text x="74.3" y="80">IN1</text>
<text x="74.3" y="81.9">IN2</text>
<text x="74.3" y="83.8">IN3</text>
<text x="85.3" y="80">PG</text>
<text x="85.6" y="81.9">BS</text>
<text x="190.2" y="78">VIN</text>
<text x="194.9" y="78">VOUT</text>
<text x="194.9" y="80">VOUT</text>
<text x="195.8" y="82" transform="rotate(-90 195.8 82)">GND</text>
<text x="74.3" y="87.7">ILMT</text>
<text x="85.7" y="87.7">LX</text>
<text x="74.3" y="95.4">VCC</text>
<text x="74.3" y="91.6">IN</text>
<text x="80" y="95.5" transform="rotate(-90 80 95.5)">GND1</text>
<text x="83.8" y="95.5" transform="rotate(-90 83.8 95.5)">GND2</text>
<text x="85.6" y="95.4">FB</text>
<text x="197.9" y="112.8">GND</text>
<text x="205.9" y="112.8">NC2</text>
<text x="197.9" y="114.7">VIN</text>
<text x="197.9" y="116.6">VOUT</text>
<text x="205.9" y="116.6">NC1</text>
<text x="199.8" y="130.2">+</text>
<text x="199.8" y="132.1">-</text>
<text x="62.8" y="145.6">EN</text>
<text x="68.4" y="146.7" transform="rotate(-90 68.4 146.7)">VIN</text>
<text x="74.2" y="146.1" transform="rotate(-90 74.2 146.1)">SS</text>
<text x="78" y="146.1" transform="rotate(-90 78 146.1)">BS</text>
<text x="79.9" y="145.6">LX</text>
<text x="62.8" y="151.4">FSW</text>
<text x="79.8" y="151.4">FB</text>
<text x="62.8" y="157.2">COMP</text>
<text x="78.1" y="157.2">GND</text>
</g>
<g font-size="1.4">
<text x="30.9" y="1.4">5</text>
<text x="88.8" y="1.4">4</text>
<text x="146.7" y="1.4">3</text>
<text x="204.6" y="1.4">2</text>
<text x="262.6" y="1.4">1</text>
<text x=".5" y="26.1">D</text>
<text x="292" y="26.1">D</text>
<text x=".5" y="71.9">C</text>
<text x="292" y="71.9">C</text>
<text x=".5" y="117.8">B</text>
<text x="292" y="117.8">B</text>
<text x=".5" y="163.6">A</text>
<text x="292" y="163.6">A</text>
<text x="30.9" y="186.8">5</text>
<text x="88.8" y="186.8">4</text>
<text x="146.7" y="186.8">3</text>
<text x="204.6" y="186.8">2</text>
<text x="262.6" y="186.8">1</text>
</g>
</svg>
